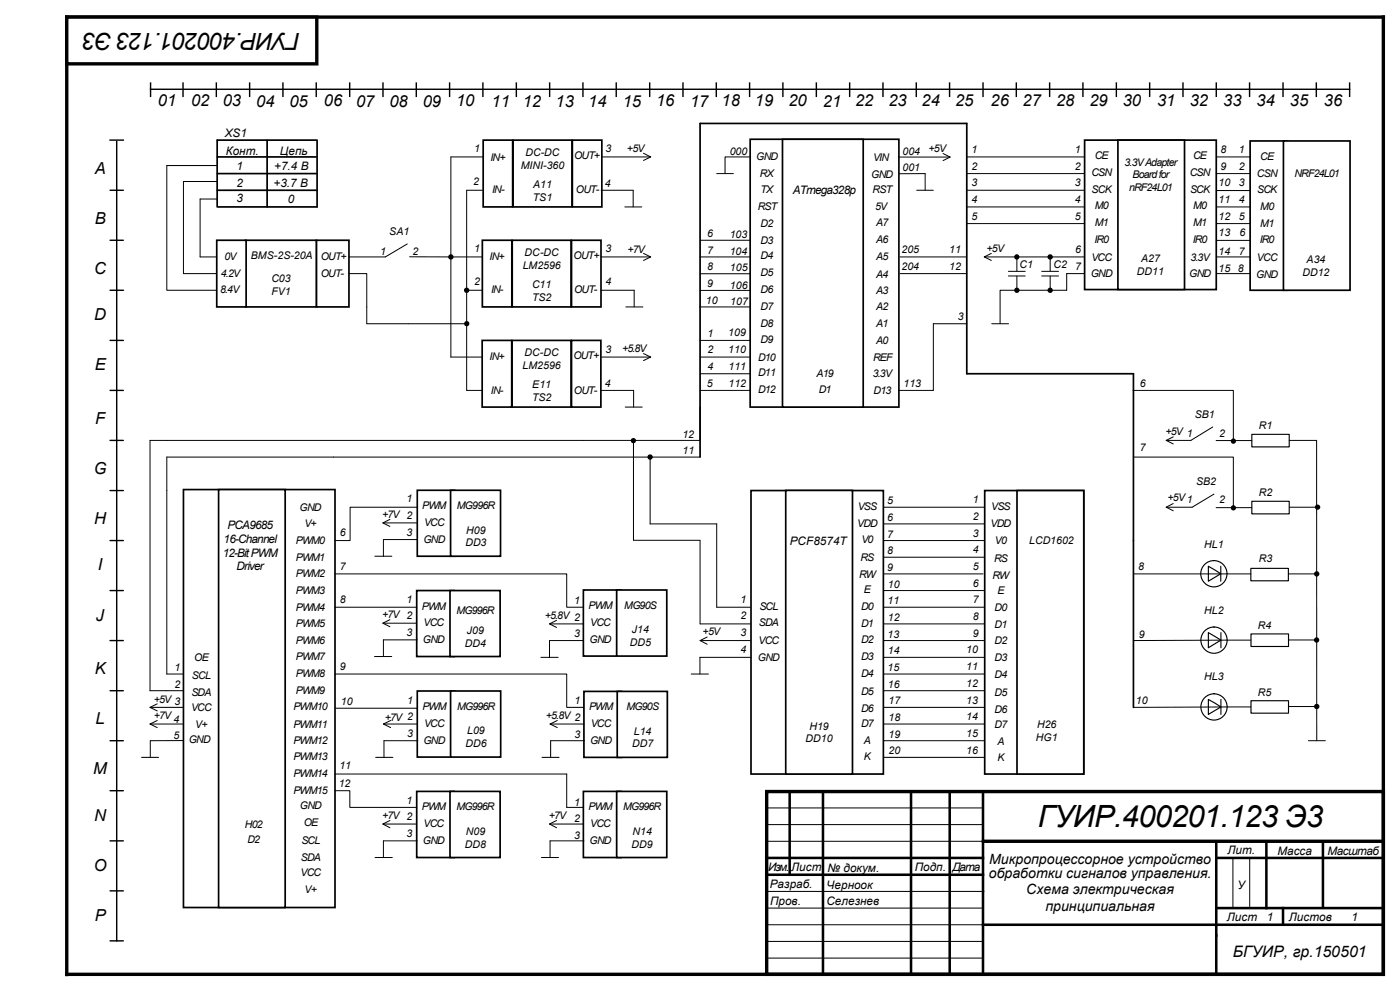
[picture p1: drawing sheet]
<svg xmlns="http://www.w3.org/2000/svg" width="420mm" height="297mm" viewBox="0 0 420 297" stroke-linecap="round" stroke-linejoin="round" font-family="sans-serif">
<path d="M20 5.1h395v286.9h-395z" fill="none" stroke="#000" stroke-width="1"/>
<path d="M20 5.1h75v14h-75z" fill="#fff"/>
<path d="M20 5.1h75v14h-75zM230 237.2h185v54.8h-185zM295 252.1h119.9" fill="none" stroke="#000" stroke-width="1"/>
<g fill="none" stroke="#000" stroke-width=".42">
<path d="M45.2 26.8h359.7M45.2 24.9v4M54.9 24.9v4M64.9 24.9v4M74.9 24.9v4M84.9 24.9v4M94.9 24.9v4M104.9 24.9v4M114.9 24.9v4M124.9 24.9v4M134.9 24.9v4M144.9 24.9v4"/>
<path d="M154.9 24.9v4M164.9 24.9v4M174.9 24.9v4M184.9 24.9v4M194.9 24.9v4M204.9 24.9v4M214.9 24.9v4M224.9 24.9v4M234.9 24.9v4M244.9 24.9v4M254.9 24.9v4M264.9 24.9v4"/>
<path d="M274.9 24.9v4M284.9 24.9v4M294.9 24.9v4M304.9 24.9v4M314.9 24.9v4M324.9 24.9v4M334.9 24.9v4M344.9 24.9v4M354.9 24.9v4M364.9 24.9v4M374.9 24.9v4M384.9 24.9v4"/>
<path d="M394.9 24.9v4M404.9 24.9v4M415 27v4M33 57h4M33 42h4M35 42.5v239.5M33 72h4M33 87h4M33 102h4M33 117h4M33 132h4M33 147h4"/>
<path d="M33 162h4M33 177h4M33 192h4M33 207h4M33 237h4M33 222h4M33 252h4M33 267h4M33 282h4"/>
</g>
<g fill="none" stroke="#000" stroke-width=".76">
<path d="M236.9 237.2v25M246.9 237.3v54.6M273.3 237.2v54.6M284.9 237.2v54.7M294.9 237.3v54.6M229.9 257.1h65M364.9 257.1h50M364.9 252.5v39.4M379.9 252.5v19.7M396.9 252.3v19.7M229.9 262.2h65M294.9 277.2h120"/>
<path d="M364.9 272.2h50M384.9 272.2v4.9"/>
</g>
<path d="M229.9 252.1h65M229.9 247.1h65M229.9 242.1h65M369.9 257.1v14.9M374.9 257.1v14.6M229.9 272.2h65M229.9 277.2h65M230.1 267.2h65M229.9 282.2h65M229.9 287.1h65" fill="none" stroke="#000" stroke-width=".3"/>
<path d="M65.2 47h29.7M65.2 52h29.7M65.2 57h29.9M80.1 42v20M65.2 62v-20h29.9v20" fill="none" stroke="#000" stroke-width=".51"/>
<path d="M153.9 42h17.7v20h-17.7z" fill="#fff"/>
<path d="M153.9 42h17.7v20h-17.7z" fill="none" stroke="#000" stroke-width=".51"/>
<path d="M171.7 42h8.9v20h-8.9z" fill="#fff"/>
<path d="M171.7 42h8.9v20h-8.9z" fill="none" stroke="#000" stroke-width=".51"/>
<path d="M144.9 42h8.9v20h-8.9z" fill="#fff"/>
<path d="M144.9 42h8.9v20h-8.9z" fill="none" stroke="#000" stroke-width=".51"/>
<path d="M153.7 72h17.6v20h-17.6z" fill="#fff"/>
<path d="M153.7 72h17.6v20h-17.6z" fill="none" stroke="#000" stroke-width=".51"/>
<path d="M171.4 72h8.9v20h-8.9z" fill="#fff"/>
<path d="M171.4 72h8.9v20h-8.9z" fill="none" stroke="#000" stroke-width=".51"/>
<path d="M144.7 72h8.8v20h-8.8z" fill="#fff"/>
<path d="M144.7 72h8.8v20h-8.8z" fill="none" stroke="#000" stroke-width=".51"/>
<path d="M180.3 57h9.6M180.6 47h14.6M193 45.9l2.2 1.1-2.2 1.1M180.3 77h14.9M193 75.9l2.2 1.1-2.2 1.1M180.3 87h9.9M180.3 117h9.8M180.4 107h14.8M193 106l2.2 1-2.2 1.1" fill="none" stroke="#000" stroke-width=".3"/>
<path d="M225 41.7h44.7v80.3h-44.7z" fill="#fff"/>
<path d="M225 41.7h44.7v80.3h-44.7z" fill="none" stroke="#000" stroke-width=".51"/>
<path d="M234.7 41.7h24.3v80.3h-24.3z" fill="#fff"/>
<path d="M234.7 41.7h24.3v80.3h-24.3z" fill="none" stroke="#000" stroke-width=".51"/>
<path d="M375.2 170.3h11.3v3.8h-11.3z" fill-rule="evenodd" fill="#fff"/>
<path d="M375.2 170.3h11.3v3.8h-11.3z" fill="none" stroke="#000" stroke-width=".34"/>
<path d="M362.5 169.7l3.7 2.3-3.7 2.2z" fill-rule="evenodd" fill="#fff"/>
<g fill="none" stroke="#000" stroke-width=".34">
<path d="M362.5 169.7l3.7 2.3-3.7 2.2zM366.2 169.7v4.5"/>
<circle cx="364.2" cy="172" r="3.9"/>
</g>
<path d="M368.1 172h7.1" fill="none" stroke="#000" stroke-width=".3"/>
<path d="M375.3 190h11.2v3.8h-11.2z" fill-rule="evenodd" fill="#fff"/>
<path d="M375.3 190h11.2v3.8h-11.2z" fill="none" stroke="#000" stroke-width=".34"/>
<path d="M362.5 189.6l3.8 2.3-3.8 2.2z" fill-rule="evenodd" fill="#fff"/>
<g fill="none" stroke="#000" stroke-width=".34">
<path d="M362.5 189.6l3.8 2.3-3.8 2.2zM366.3 189.6v4.5"/>
<circle cx="364.2" cy="191.9" r="3.9"/>
</g>
<path d="M368.1 191.9h7.2" fill="none" stroke="#000" stroke-width=".3"/>
<path d="M375.3 210h11.2v3.7h-11.2z" fill-rule="evenodd" fill="#fff"/>
<path d="M375.3 210h11.2v3.7h-11.2z" fill="none" stroke="#000" stroke-width=".34"/>
<path d="M362.5 209.6l3.8 2.3-3.8 2.2z" fill-rule="evenodd" fill="#fff"/>
<g fill="none" stroke="#000" stroke-width=".34">
<path d="M362.5 209.6l3.8 2.3-3.8 2.2zM366.3 209.6v4.5"/>
<circle cx="364.2" cy="211.9" r="3.9"/>
</g>
<path d="M368.1 211.9h7.2" fill="none" stroke="#000" stroke-width=".3"/>
<path d="M325.4 42h39.5v44.8h-39.5z" fill="#fff"/>
<path d="M325.4 42h39.5v44.8h-39.5z" fill="none" stroke="#000" stroke-width=".51"/>
<path d="M335.4 42h19.9v44.8h-19.9z" fill="#fff"/>
<path d="M335.4 42h19.9v44.8h-19.9z" fill="none" stroke="#000" stroke-width=".51"/>
<path d="M375 42.2h11.2v44.8h-11.2z" fill="#fff"/>
<path d="M375 42.2h11.2v44.8h-11.2z" fill="none" stroke="#000" stroke-width=".51"/>
<path d="M385 42.2h20v44.8h-20z" fill="#fff"/>
<path d="M385 42.2h20v44.8h-20z" fill="none" stroke="#000" stroke-width=".51"/>
<path d="M225.3 147h39.7v85h-39.7z" fill="#fff"/>
<path d="M225.3 147h39.7v85h-39.7z" fill="none" stroke="#000" stroke-width=".51"/>
<path d="M235.7 147h20v85h-20z" fill="#fff"/>
<path d="M235.7 147h20v85h-20z" fill="none" stroke="#000" stroke-width=".51"/>
<path d="M295.4 147h29.7v85h-29.7z" fill="#fff"/>
<path d="M295.4 147h29.7v85h-29.7z" fill="none" stroke="#000" stroke-width=".51"/>
<path d="M305.1 147h20v85h-20z" fill="#fff"/>
<path d="M305.1 147h20v85h-20z" fill="none" stroke="#000" stroke-width=".51"/>
<g fill="none" stroke="#000" stroke-width=".3">
<path d="M265 152h30.3M265 157h30.3M265 162h30.3M265 167h30.3M265 172h29.9M265 177h30.3M265 182h30.3M265 187h30.3M265 192h30.3M265 197h30.3M265 212h30.3M265.1 202h30.2"/>
<path d="M265.1 207h30.2M265.1 217h30.2M265 222h30.3M265 227h30.3"/>
</g>
<path d="M55 146.7h45.5v125.3h-45.5z" fill="#fff"/>
<path d="M55 146.7h45.5v125.3h-45.5z" fill="none" stroke="#000" stroke-width=".51"/>
<path d="M65.6 146.7h20v125.3h-20z" fill="#fff"/>
<path d="M65.6 146.7h20v125.3h-20z" fill="none" stroke="#000" stroke-width=".51"/>
<path d="M175.2 207.2h11.2v19.8h-11.2z" fill="#fff"/>
<path d="M175.2 207.2h11.2v19.8h-11.2z" fill="none" stroke="#000" stroke-width=".51"/>
<path d="M185.2 207.2h15v19.8h-15z" fill="#fff"/>
<path d="M185.2 207.2h15v19.8h-15z" fill="none" stroke="#000" stroke-width=".51"/>
<path d="M175 176.8h11.3v19.8h-11.3z" fill="#fff"/>
<path d="M175 176.8h11.3v19.8h-11.3z" fill="none" stroke="#000" stroke-width=".51"/>
<path d="M185 176.8h15v19.8h-15z" fill="#fff"/>
<path d="M185 176.8h15v19.8h-15z" fill="none" stroke="#000" stroke-width=".51"/>
<path d="M125.2 146.9h11.2v19.8h-11.2z" fill="#fff"/>
<path d="M125.2 146.9h11.2v19.8h-11.2z" fill="none" stroke="#000" stroke-width=".51"/>
<path d="M135.2 146.9h15v19.8h-15z" fill="#fff"/>
<path d="M135.2 146.9h15v19.8h-15z" fill="none" stroke="#000" stroke-width=".51"/>
<g fill="none" stroke="#000" stroke-width=".3">
<path d="M189.9 57v5M269.7 47.1h15.3M277.5 52l-7.7 .1M282.9 46l2.1 1.1-2.1 1M187.5 62h5M305.1 77v4.2M187.7 92h5.2M190.2 87v5M302.5 82.7h5.1M305.1 82.8v4.2M190.1 117v5M187.6 122h5.1"/>
<path d="M395 132v90M386.5 172h8.5M386.5 191.8h8.5M386.6 211.8h8.4M392.5 222h5.1"/>
</g>
<g fill="#000">
<circle cx="305" cy="77" r=".79"/>
<circle cx="305" cy="87" r=".81"/>
<circle cx="395" cy="172" r=".8"/>
<circle cx="395" cy="191.8" r=".8"/>
<circle cx="395" cy="211.7" r=".8"/>
</g>
<path d="M125 177h11.3v19.8h-11.3z" fill="#fff"/>
<path d="M125 177h11.3v19.8h-11.3z" fill="none" stroke="#000" stroke-width=".51"/>
<path d="M135 177h15v19.8h-15z" fill="#fff"/>
<path d="M135 177h15v19.8h-15z" fill="none" stroke="#000" stroke-width=".51"/>
<path d="M125.2 207.1h11.2v19.8h-11.2z" fill="#fff"/>
<path d="M125.2 207.1h11.2v19.8h-11.2z" fill="none" stroke="#000" stroke-width=".51"/>
<path d="M135.2 207.1h15v19.8h-15z" fill="#fff"/>
<path d="M135.2 207.1h15v19.8h-15z" fill="none" stroke="#000" stroke-width=".51"/>
<path d="M125 237.2h11.3v19.8h-11.3z" fill="#fff"/>
<path d="M125 237.2h11.3v19.8h-11.3z" fill="none" stroke="#000" stroke-width=".51"/>
<path d="M135 237.2h15v19.8h-15z" fill="#fff"/>
<path d="M135 237.2h15v19.8h-15z" fill="none" stroke="#000" stroke-width=".51"/>
<path d="M175 237.2h11.3v19.8h-11.3z" fill="#fff"/>
<path d="M175 237.2h11.3v19.8h-11.3z" fill="none" stroke="#000" stroke-width=".51"/>
<path d="M185 237.2h15v19.8h-15z" fill="#fff"/>
<path d="M185 237.2h15v19.8h-15z" fill="none" stroke="#000" stroke-width=".51"/>
<g fill="none" stroke="#000" stroke-width=".3">
<path d="M50 132h125M100 137h95.4M352 130.9l-2.2 1.1 2.2 1.1M363.8 128l-6.5 4h-7.5M114.9 156.7h10.1M117 155.7l-2.1 1 2.1 1.1M125 152h-20v10h-4.5M100.5 172h69.5v10h5M112.4 166.7h5.2M125.2 161.7h-10.2v5M100.5 182h24.5M112.4 196.8h5.1"/>
<path d="M114.9 186.8h10.1M117 185.7l-2.1 1.1 2.1 1M125.2 191.8h-10.2v5M162.3 197h5.1M164.8 187h10.2M167 185.9l-2.2 1.1 2.2 1M175 192h-10.2v5M45 217h9.8M45 212h10M47.2 210.9l-2.2 1.1 2.2 1.1M47.2 215.9l-2.2 1.1 2.2 1.1M100.5 202h69.5v10h5"/>
<path d="M100.7 212.3h24.5M115 217h10.2M117.2 215.9l-2.2 1.1 2.2 1.1M165 217h10.2M167.2 215.9l-2.2 1.1 2.2 1.1M42.5 227h5.1M55 222h-9.9v5M100.5 237h4.4v5h20.1M100.5 232h69.5v10h5M112.7 227h5.2M125.3 222h-10.1v5M162.6 227h5.1"/>
<path d="M175.3 222h-10.1v5M112.5 257h5.2M114.9 247h10.1M117 245.9l-2.1 1.1 2.1 1.1M125.2 252h-10.2v5M162.4 257h5.2M164.8 247h10.2M167 245.9l-2.2 1.1 2.2 1.1M175.2 252h-10.2v5"/>
</g>
<path d="M375.5 130.2h11.3v3.7h-11.3z" fill-rule="evenodd" fill="#fff"/>
<path d="M375.5 130.2h11.3v3.7h-11.3z" fill="none" stroke="#000" stroke-width=".34"/>
<path d="M364.8 132h10.7" fill="none" stroke="#000" stroke-width=".3"/>
<path d="M375.5 150.2h11.3v3.8h-11.3z" fill-rule="evenodd" fill="#fff"/>
<path d="M375.5 150.2h11.3v3.8h-11.3z" fill="none" stroke="#000" stroke-width=".34"/>
<path d="M386.8 132h8.2M352 150.9l-2.2 1.1 2.2 1.1M364.2 148.1l-6.6 3.9h-7.8M364.8 152.1h10.7M386.8 152h8.5M210 192h15.1M210 187h15.1M212.1 190.9l-2.1 1.1 2.1 1.1M215 182h10.1M225.3 197h-15.3v5M207.3 202h5.2" fill="none" stroke="#000" stroke-width=".3"/>
<circle cx="395.3" cy="152" r=".79" fill="#000"/>
<path d="M65.4 62h29.7" fill="none" stroke="#000" stroke-width=".51"/>
<path d="M73.6 72h21.4v20h-21.4z" fill="#fff"/>
<path d="M73.6 72h21.4v20h-21.4z" fill="none" stroke="#000" stroke-width=".51"/>
<path d="M95 72h9.7v20h-9.7z" fill="#fff"/>
<path d="M95 72h9.7v20h-9.7z" fill="none" stroke="#000" stroke-width=".51"/>
<path d="M65 72h8.8v20h-8.8z" fill="#fff"/>
<path d="M65 72h8.8v20h-8.8zM210 137v-100h80v75h50v100" fill="none" stroke="#000" stroke-width=".51"/>
<g fill="none" stroke="#000" stroke-width=".3">
<path d="M65.2 49.6h-15.2v37.4h15M65.2 59.6h-5.2v17.4h5M65.2 54.4h-10.2v27.6h10M144.7 57h-4.7v60M144.9 47h-9.6v60h9.5M215 52h5M225 47h-7.5v5M275 57h5M277.5 52v5M290 47h35.4M290 57h35.4M290 52h35.4"/>
<path d="M364.9 47h10.1M364.9 52h10.1M364.9 57.1h10.1M104.7 77h10.9M122.9 77h21.8M210 77h15M210 72h15M270 77h20M290 62h35.4M290 67h35.4M295.3 77h30.1M297.4 75.9l-2.1 1.1 2.1 1.1"/>
<path d="M315 77v4.2M364.9 77h10.1M364.9 62h10.1M364.9 67h10.1M364.9 72.1h10.1M104.7 82h5.3v15h30M140 87h4.7M209.8 92h15.1M210 87h15M210 82h15M270 82h20M290 97h-10v20h-10.3"/>
<path d="M297.5 97h5.1M302.5 81.3h5.1M305.3 87h-5.3v10M312.5 81.3h5M312.5 82.7h5M315 82.8v4.2M325.4 82h-5.4v5h-14.9M364.9 82h10.1M210 107h15M210 117h15M210 112h15M210 102h15"/>
<path d="M340 117h30v15.2M50 132h-5v75h10M100 137h-50v65h5M190 132v29.9h20M195 137v20h20v25M195.4 137h14.6M210 122v10h-35M340 137h30v15.2M210 162v25M340 172h28.1M368.1 191.9l-28.1 .1M368.1 211.9l-28.1 .1"/>
</g>
<g fill="#000">
<circle cx="135.3" cy="77" r=".8"/>
<circle cx="315" cy="77" r=".8"/>
<circle cx="140" cy="87" r=".81"/>
<circle cx="140" cy="97" r=".78"/>
<circle cx="315" cy="87" r=".8"/>
<circle cx="190" cy="132.1" r=".79"/>
<circle cx="195" cy="137" r=".81"/>
<circle cx="370" cy="132.2" r=".79"/>
<circle cx="370" cy="152.2" r=".78"/>
</g>
<path d="M153.6 102h17.7v20h-17.7z" fill="#fff"/>
<path d="M153.6 102h17.7v20h-17.7z" fill="none" stroke="#000" stroke-width=".51"/>
<path d="M171.4 102h8.9v20h-8.9z" fill="#fff"/>
<path d="M171.4 102h8.9v20h-8.9z" fill="none" stroke="#000" stroke-width=".51"/>
<path d="M144.7 102h8.8v20h-8.8z" fill="#fff"/>
<path d="M144.7 102h8.8v20h-8.8z" fill="none" stroke="#000" stroke-width=".51"/>
<path d="M122.2 73.1l-6.6 3.9M140 117h4.7" fill="none" stroke="#000" stroke-width=".3"/>
<text font-size="9.2" x="311.4" y="247.8">ГУИР.400201.123 Э3</text>
<text font-size="7.1" x="90" y="9.9" transform="rotate(-180 90 9.9)">ГУИР.400201.123 Э3</text>
<g font-size="5">
<text x="47.3" y="31.8">01</text>
<text x="57.3" y="31.8">02</text>
<text x="66.8" y="31.9">03</text>
<text x="76.8" y="32">04</text>
<text x="86.8" y="32">05</text>
<text x="97.2" y="31.8">06</text>
<text x="106.8" y="32">07</text>
<text x="116.8" y="32">08</text>
<text x="126.8" y="32">09</text>
<text x="136.8" y="31.9">10</text>
<text x="147.5" y="32">11</text>
<text x="156.8" y="32">12</text>
<text x="166.7" y="32">13</text>
<text x="176.5" y="32">14</text>
<text x="186.8" y="32">15</text>
<text x="196.8" y="31.9">16</text>
<text x="207" y="32">17</text>
<text x="216.5" y="31.8">18</text>
<text x="226.5" y="31.8">19</text>
<text x="236.5" y="31.8">20</text>
<text x="246.8" y="32">21</text>
<text x="256.5" y="31.8">22</text>
<text x="266.5" y="31.8">23</text>
<text x="276.5" y="31.8">24</text>
<text x="286.5" y="31.8">25</text>
<text x="297.2" y="31.8">26</text>
<text x="306.8" y="31.8">27</text>
<text x="316.8" y="31.8">28</text>
<text x="326.8" y="31.8">29</text>
<text x="336.8" y="31.8">30</text>
<text x="347.2" y="31.8">31</text>
<text x="357" y="31.8">32</text>
<text x="367" y="31.8">33</text>
<text x="377" y="31.8">34</text>
<text x="387" y="31.8">35</text>
<text x="397.2" y="31.8">36</text>
<text x="28.4" y="52">A</text>
<text x="28.4" y="67.1">B</text>
<text x="28.2" y="82">C</text>
<text x="28.2" y="96">D</text>
<text x="28.4" y="111">E</text>
<text x="28.5" y="127">F</text>
<text x="28.1" y="142">G</text>
<text x="28.2" y="157">H</text>
<text x="29.3" y="170.9">I</text>
<text x="28.8" y="186">J</text>
<text x="28.4" y="202">K</text>
<text x="28.7" y="217">L</text>
<text x="28" y="232">M</text>
<text x="28.2" y="245.9">N</text>
<text x="28.1" y="261">O</text>
<text x="28.4" y="276">P</text>
</g>
<text font-size="4.7" x="369.8" y="286.7">БГУИР, гр.150501</text>
<g font-size="4.2">
<text x="296.6" y="263.1">обработки сигналов управления.</text>
<text x="296.8" y="258.9">Микропроцессорное устройство</text>
<text x="307.9" y="268">Схема электрическая</text>
<text x="313.6" y="273.1">принципиальная</text>
</g>
<g font-size="3.5">
<text x="67.4" y="40.9">XS1</text>
<text x="67.7" y="46.3">Конт.</text>
<text x="84" y="46.3">Цепь</text>
<text x="71" y="51.1">1</text>
<text x="82.3" y="51.1">+7.4 В</text>
<text x="71" y="56">2</text>
<text x="82.1" y="56.1">+3.7 В</text>
<text x="237.8" y="58.1">ATmega328p</text>
<text x="71" y="60.6">3</text>
<text x="86.3" y="60.8">0</text>
<text x="68.3" y="158.7">PCA9685</text>
<text x="66.8" y="166.8">12-Bit PWM</text>
<text x="67.1" y="162.7">16-Channel</text>
<text x="236.9" y="163.2">PCF8574T</text>
<text x="71" y="170.9">Driver</text>
<text x="368.3" y="256">Лит.</text>
<text x="383.2" y="256.3">Масса</text>
<text x="398.3" y="256.3">Масштаб</text>
<text x="230.4" y="261.1">Изм.</text>
<text x="237.4" y="261.2">Лист</text>
<text x="248.2" y="261.2">№ докум.</text>
<text x="274.4" y="261.2">Подп.</text>
<text x="285.7" y="261.1">Дата</text>
<text x="231" y="266.2">Разраб.</text>
<text x="248" y="266.5">Черноок</text>
<text x="371.3" y="266.4">У</text>
<text x="231.1" y="271.2">Пров.</text>
<text x="247.9" y="271.4">Селезнев</text>
<text x="368" y="276.1">Лист</text>
<text x="380.1" y="276.1">1</text>
<text x="386.7" y="276.1">Листов</text>
<text x="405.4" y="276.1">1</text>
</g>
<g font-size="3.2">
<text x="142.3" y="45.5">1</text>
<text x="157.6" y="46.7">DC-DC</text>
<text x="172.2" y="47.6">OUT+</text>
<text x="181.6" y="45.5">3</text>
<text x="188.1" y="45.5">+5V</text>
<text x="218.9" y="46.4">000</text>
<text x="226.9" y="48">GND</text>
<text x="270.7" y="46.5">004</text>
<text x="278.6" y="45.7">+5V</text>
<text x="291.4" y="45.8">1</text>
<text x="322.5" y="45.8">1</text>
<text x="328.4" y="47.8">CE</text>
<text x="357.9" y="47.8">CE</text>
<text x="366.1" y="45.8">8</text>
<text x="371.6" y="45.8">1</text>
<text x="378.1" y="48">CE</text>
<text x="147.2" y="48.2">IN+</text>
<text x="156.3" y="50.5">MINI-360</text>
<text x="228" y="53">RX</text>
<text x="261.4" y="53.3">GND</text>
<text x="261.9" y="48.3">VIN</text>
<text x="270.7" y="51.2">001</text>
<text x="291.4" y="50.8">2</text>
<text x="322.5" y="50.8">2</text>
<text x="327.4" y="52.7">CSN</text>
<text x="337.4" y="49.8">3.3V Adapter</text>
<text x="339.7" y="53.5">Board for</text>
<text x="356.9" y="52.7">CSN</text>
<text x="366.1" y="50.8">9</text>
<text x="371.6" y="50.8">2</text>
<text x="377.1" y="53">CSN</text>
<text x="388.3" y="53">NRF24L01</text>
<text x="142" y="55.5">2</text>
<text x="147.7" y="58">IN-</text>
<text x="159.9" y="56.3">A11</text>
<text x="172.8" y="58">OUT-</text>
<text x="181.4" y="56">4</text>
<text x="228.1" y="58">TX</text>
<text x="261.8" y="58">RST</text>
<text x="291.4" y="55.9">3</text>
<text x="322.5" y="55.9">3</text>
<text x="327.5" y="57.7">SCK</text>
<text x="338.7" y="57.1">nRF24L01</text>
<text x="357" y="57.7">SCK</text>
<text x="365.6" y="55.9">10</text>
<text x="371.6" y="55.9">3</text>
<text x="377.1" y="58">SCK</text>
<text x="159.9" y="60.2">TS1</text>
<text x="227.3" y="62.9">RST</text>
<text x="262.5" y="62.9">5V</text>
<text x="291.4" y="60.9">4</text>
<text x="291.4" y="65.9">5</text>
<text x="322.5" y="60.9">4</text>
<text x="322.5" y="65.9">5</text>
<text x="328.4" y="62.7">M0</text>
<text x="357.9" y="62.7">M0</text>
<text x="365.6" y="60.9">11</text>
<text x="365.6" y="65.8">12</text>
<text x="371.6" y="60.9">4</text>
<text x="371.6" y="65.9">5</text>
<text x="378.1" y="62.9">M0</text>
<text x="116.8" y="70.3">SА1</text>
<text x="212.1" y="71">6</text>
<text x="218.9" y="71.2">103</text>
<text x="228.2" y="68.2">D2</text>
<text x="262.8" y="67.7">A7</text>
<text x="328.4" y="67.7">M1</text>
<text x="357.9" y="67.7">M1</text>
<text x="365.6" y="70.8">13</text>
<text x="371.9" y="70.9">6</text>
<text x="378.1" y="67.9">M1</text>
<text x="67.3" y="77.9">0V</text>
<text x="75.3" y="77.6">BMS-2S-20A</text>
<text x="96.2" y="77.9">OUT+</text>
<text x="114.1" y="76.4">1</text>
<text x="123.7" y="76.4">2</text>
<text x="142.3" y="75.5">1</text>
<text x="146.9" y="77.9">IN+</text>
<text x="157.4" y="76.8">DC-DC</text>
<text x="172" y="77.6">OUT+</text>
<text x="181.6" y="75.5">3</text>
<text x="188.2" y="75.7">+7V</text>
<text x="212.1" y="76">7</text>
<text x="218.9" y="76.4">104</text>
<text x="228.2" y="73.2">D3</text>
<text x="228.2" y="77.8">D4</text>
<text x="262.8" y="72.8">A6</text>
<text x="270.5" y="75.9">205</text>
<text x="284.8" y="75.9">11</text>
<text x="296" y="75.4">+5V</text>
<text x="322.6" y="75.9">6</text>
<text x="328.3" y="72.7">IR0</text>
<text x="357.8" y="72.7">IR0</text>
<text x="365.6" y="76.4">14</text>
<text x="371.7" y="76.5">7</text>
<text x="377.9" y="72.9">IR0</text>
<text x="66.3" y="82.9">4.2V</text>
<text x="96.2" y="83.1">OUT-</text>
<text x="156.8" y="80.6">LM2596</text>
<text x="212.1" y="81">8</text>
<text x="219" y="81.4">105</text>
<text x="228.2" y="82.8">D5</text>
<text x="262.8" y="83.2">A4</text>
<text x="262.8" y="78.1">A5</text>
<text x="270.5" y="81">204</text>
<text x="284.8" y="80.9">12</text>
<text x="305.8" y="80.3">С1</text>
<text x="316" y="80.4">С2</text>
<text x="322.6" y="80.9">7</text>
<text x="327.2" y="83.1">GND</text>
<text x="327.4" y="78.1">VCC</text>
<text x="341.1" y="82.4">DD11</text>
<text x="342.3" y="78.6">A27</text>
<text x="356.7" y="83.1">GND</text>
<text x="357.1" y="78.1">3.3V</text>
<text x="365.6" y="81.4">15</text>
<text x="371.3" y="81.5">8</text>
<text x="376.9" y="83.3">GND</text>
<text x="377.1" y="78.3">VCC</text>
<text x="390.7" y="82.6">DD12</text>
<text x="392" y="78.8">A34</text>
<text x="66" y="87.9">8.4V</text>
<text x="81.4" y="84.7">C03</text>
<text x="81.4" y="88.5">FV1</text>
<text x="142.3" y="85.5">2</text>
<text x="147.3" y="87.9">IN-</text>
<text x="159.6" y="86.3">C11</text>
<text x="172.2" y="87.9">OUT-</text>
<text x="181.6" y="85.5">4</text>
<text x="212.1" y="86">9</text>
<text x="219" y="86.5">106</text>
<text x="228.2" y="87.8">D6</text>
<text x="262.8" y="88.2">A3</text>
<text x="159.6" y="90.1">TS2</text>
<text x="211.8" y="91">10</text>
<text x="219.1" y="91.5">107</text>
<text x="228.2" y="92.8">D7</text>
<text x="262.8" y="93">A2</text>
<text x="287.3" y="95.8">3</text>
<text x="212.2" y="100.9">1</text>
<text x="218.5" y="100.7">109</text>
<text x="228.2" y="97.9">D8</text>
<text x="262.8" y="98.1">A1</text>
<text x="146.9" y="108">IN+</text>
<text x="157.4" y="106.7">DC-DC</text>
<text x="172" y="107.6">OUT+</text>
<text x="181.6" y="105.9">3</text>
<text x="186.6" y="105.5">+5.8V</text>
<text x="212.2" y="105.9">2</text>
<text x="218.5" y="105.8">110</text>
<text x="228.2" y="102.9">D9</text>
<text x="262.8" y="103.2">A0</text>
<text x="156.8" y="110.5">LM2596</text>
<text x="212.2" y="110.9">4</text>
<text x="218.6" y="110.9">111</text>
<text x="227.4" y="108.2">D10</text>
<text x="227.5" y="112.7">D11</text>
<text x="244.9" y="113.1">A19</text>
<text x="261.8" y="112.9">3.3V</text>
<text x="261.9" y="108.2">REF</text>
<text x="147.3" y="117.9">IN-</text>
<text x="159.7" y="116.3">E11</text>
<text x="172.2" y="117.9">OUT-</text>
<text x="181.4" y="115.9">4</text>
<text x="212.1" y="115.9">5</text>
<text x="218.6" y="116">112</text>
<text x="227.4" y="117.7">D12</text>
<text x="245.6" y="117.8">D1</text>
<text x="262.1" y="117.9">D13</text>
<text x="271.1" y="115.9">113</text>
<text x="342" y="115.9">6</text>
<text x="159.6" y="120.1">TS2</text>
<text x="358.4" y="125.2">SB1</text>
<text x="204.7" y="131.4">12</text>
<text x="349.6" y="130.3">+5V 1</text>
<text x="365.7" y="130.9">2</text>
<text x="377.7" y="128.5">R1</text>
<text x="204.7" y="136.1">11</text>
<text x="341.9" y="135.2">7</text>
<text x="358.8" y="145.3">SB2</text>
<text x="377.6" y="148.6">R2</text>
<text x="89.9" y="153.1">GND</text>
<text x="114.6" y="155.1">+7V 2</text>
<text x="122" y="150.5">1</text>
<text x="126.7" y="152.7">PWM</text>
<text x="137.1" y="152.7">MG996R</text>
<text x="257.3" y="152.9">VSS</text>
<text x="266.1" y="151.1">5</text>
<text x="291.8" y="150.8">1</text>
<text x="291.8" y="155.8">2</text>
<text x="297.3" y="152.9">VSS</text>
<text x="350.3" y="150.2">+5V1</text>
<text x="365.7" y="150.8">2</text>
<text x="91.3" y="158.1">V+</text>
<text x="101.9" y="160.6">6</text>
<text x="122" y="160.6">3</text>
<text x="127.2" y="157.6">VCC</text>
<text x="139.9" y="159.9">H09</text>
<text x="257.1" y="157.9">VDD</text>
<text x="266.1" y="156.1">6</text>
<text x="266.1" y="161.1">7</text>
<text x="291.8" y="160.9">3</text>
<text x="297.1" y="158.1">VDD</text>
<text x="88.8" y="163.1">PWM0</text>
<text x="127" y="162.6">GND</text>
<text x="139.6" y="163.7">DD3</text>
<text x="258.4" y="162.9">V0</text>
<text x="266.1" y="166.1">8</text>
<text x="291.8" y="165.9">4</text>
<text x="298.4" y="163.1">V0</text>
<text x="308.7" y="163">LCD1602</text>
<text x="361.2" y="164.2">HL1</text>
<text x="88.8" y="168.1">PWM1</text>
<text x="88.8" y="173.1">PWM2</text>
<text x="101.9" y="170.9">7</text>
<text x="257.7" y="173.2">RW</text>
<text x="258.1" y="168.2">RS</text>
<text x="266.1" y="171.1">9</text>
<text x="291.8" y="170.9">5</text>
<text x="297.7" y="173.5">RW</text>
<text x="298.2" y="168.5">RS</text>
<text x="341.5" y="170.9">8</text>
<text x="377.6" y="168.5">R3</text>
<text x="88.8" y="178.1">PWM3</text>
<text x="259.2" y="177.8">E</text>
<text x="266.4" y="176.1">10</text>
<text x="291.8" y="175.9">6</text>
<text x="299.2" y="178.1">E</text>
<text x="88.8" y="183">PWM4</text>
<text x="101.9" y="180.8">8</text>
<text x="114.6" y="185.3">+7V 2</text>
<text x="122" y="180.6">1</text>
<text x="126.5" y="182.7">PWM</text>
<text x="136.9" y="184.1">MG996R</text>
<text x="163.4" y="185.6">+5.8V 2</text>
<text x="172.2" y="181.1">1</text>
<text x="176.5" y="182.6">PWM</text>
<text x="187.3" y="182.5">MG90S</text>
<text x="222.1" y="180.6">1</text>
<text x="222.1" y="185.6">2</text>
<text x="227.8" y="182.7">SCL</text>
<text x="258.3" y="182.8">D0</text>
<text x="266.2" y="181.1">11</text>
<text x="291.8" y="180.8">7</text>
<text x="291.8" y="185.8">8</text>
<text x="298.4" y="183.1">D0</text>
<text x="361.3" y="183.9">HL2</text>
<text x="88.8" y="188">PWM5</text>
<text x="122" y="190.6">3</text>
<text x="127" y="187.7">VCC</text>
<text x="140.1" y="190">J09</text>
<text x="172.2" y="191">3</text>
<text x="177" y="187.6">VCC</text>
<text x="189.6" y="189.9">J14</text>
<text x="210.8" y="190.4">+5V</text>
<text x="222.1" y="190.6">3</text>
<text x="227.6" y="187.7">SDA</text>
<text x="258.3" y="187.8">D1</text>
<text x="266.2" y="191.1">13</text>
<text x="266.4" y="186.1">12</text>
<text x="291.8" y="190.8">9</text>
<text x="298.4" y="188.1">D1</text>
<text x="341.6" y="191.1">9</text>
<text x="377.4" y="188.6">R4</text>
<text x="88.8" y="193">PWM6</text>
<text x="88.8" y="197.9">PWM7</text>
<text x="126.9" y="192.7">GND</text>
<text x="139.4" y="193.8">DD4</text>
<text x="176.9" y="192.6">GND</text>
<text x="189" y="193.7">DD5</text>
<text x="222.1" y="195.6">4</text>
<text x="227.5" y="193.1">VCC</text>
<text x="258.3" y="197.9">D3</text>
<text x="258.3" y="192.8">D2</text>
<text x="266.4" y="196.1">14</text>
<text x="289.9" y="195.8">10</text>
<text x="298.4" y="193.1">D2</text>
<text x="52.3" y="201.3">1</text>
<text x="57.6" y="203.6">SCL</text>
<text x="58.3" y="198.2">OE</text>
<text x="88.8" y="202.9">PWM8</text>
<text x="101.9" y="200.8">9</text>
<text x="227.4" y="198.1">GND</text>
<text x="258.3" y="202.9">D4</text>
<text x="266.2" y="201.1">15</text>
<text x="289.9" y="200.8">11</text>
<text x="298.4" y="203.2">D4</text>
<text x="298.4" y="198.2">D3</text>
<text x="361.3" y="203.9">HL3</text>
<text x="52.3" y="206.2">2</text>
<text x="57.4" y="208.6">SDA</text>
<text x="88.8" y="207.9">PWM9</text>
<text x="258.3" y="208.3">D5</text>
<text x="266.4" y="206.1">16</text>
<text x="289.9" y="205.8">12</text>
<text x="298.4" y="208.6">D5</text>
<text x="377.4" y="208.5">R5</text>
<text x="46.1" y="210.6">+5V 3</text>
<text x="46.1" y="215.6">+7V</text>
<text x="57.3" y="213.2">VCC</text>
<text x="88" y="212.9">PWM10</text>
<text x="102.3" y="211.3">10</text>
<text x="115.4" y="215.9">+7V 2</text>
<text x="122.1" y="210.9">1</text>
<text x="126.7" y="212.8">PWM</text>
<text x="137.1" y="212.8">MG996R</text>
<text x="163.7" y="215.4">+5.8V 2</text>
<text x="172.4" y="211.1">1</text>
<text x="176.7" y="212.9">PWM</text>
<text x="188" y="212.9">MG90S</text>
<text x="258.3" y="213.3">D6</text>
<text x="266.5" y="211.1">17</text>
<text x="289.9" y="210.9">13</text>
<text x="289.9" y="215.9">14</text>
<text x="298.4" y="213.6">D6</text>
<text x="340.8" y="210.9">10</text>
<text x="52.1" y="216.7">4</text>
<text x="52.1" y="221.5">5</text>
<text x="58.5" y="218.2">V+</text>
<text x="88" y="218.1">PWM11</text>
<text x="122.1" y="220.9">3</text>
<text x="127.2" y="217.8">VCC</text>
<text x="140.2" y="220.1">L09</text>
<text x="172.4" y="221.1">3</text>
<text x="177.2" y="217.9">VCC</text>
<text x="190.2" y="220.2">L14</text>
<text x="242.8" y="218.7">H19</text>
<text x="258.3" y="217.9">D7</text>
<text x="266.5" y="216.1">18</text>
<text x="266.5" y="221.1">19</text>
<text x="289.9" y="220.9">15</text>
<text x="298.4" y="218.2">D7</text>
<text x="311.1" y="218.2">H26</text>
<text x="56.6" y="222.8">GND</text>
<text x="88" y="222.9">PWM12</text>
<text x="88" y="227.8">PWM13</text>
<text x="127" y="222.8">GND</text>
<text x="139.7" y="223.9">DD6</text>
<text x="177" y="222.9">GND</text>
<text x="189.7" y="224">DD7</text>
<text x="241.7" y="222.5">DD10</text>
<text x="259.2" y="223.1">A</text>
<text x="259.2" y="227.9">K</text>
<text x="266.5" y="226.1">20</text>
<text x="289.9" y="225.8">16</text>
<text x="299.2" y="223.3">A</text>
<text x="310.8" y="222">HG1</text>
<text x="88" y="232.9">PWM14</text>
<text x="101.8" y="230.6">11</text>
<text x="299.2" y="228.2">K</text>
<text x="88" y="237.9">PWM15</text>
<text x="101.6" y="235.8">12</text>
<text x="90" y="242.6">GND</text>
<text x="114.6" y="245.4">+7V 2</text>
<text x="122" y="240.8">1</text>
<text x="126.5" y="242.9">PWM</text>
<text x="136.9" y="242.9">MG996R</text>
<text x="164.6" y="245.4">+7V</text>
<text x="172.2" y="241.5">1</text>
<text x="176.5" y="242.9">PWM</text>
<text x="186.9" y="242.9">MG996R</text>
<text x="73.5" y="248.1">H02</text>
<text x="91.1" y="247.6">OE</text>
<text x="122" y="250.8">3</text>
<text x="127" y="247.9">VCC</text>
<text x="139.7" y="250.2">N09</text>
<text x="172.2" y="246.5">2</text>
<text x="172.2" y="251.5">3</text>
<text x="177" y="247.9">VCC</text>
<text x="189.7" y="250.2">N14</text>
<text x="74.3" y="252.8">D2</text>
<text x="90.3" y="257.9">SDA</text>
<text x="90.4" y="252.9">SCL</text>
<text x="126.9" y="252.9">GND</text>
<text x="139.4" y="254">DD8</text>
<text x="176.9" y="252.9">GND</text>
<text x="189.4" y="254">DD9</text>
<text x="90.1" y="262.6">VCC</text>
<text x="91.4" y="267.6">V+</text>
</g>
</svg>
